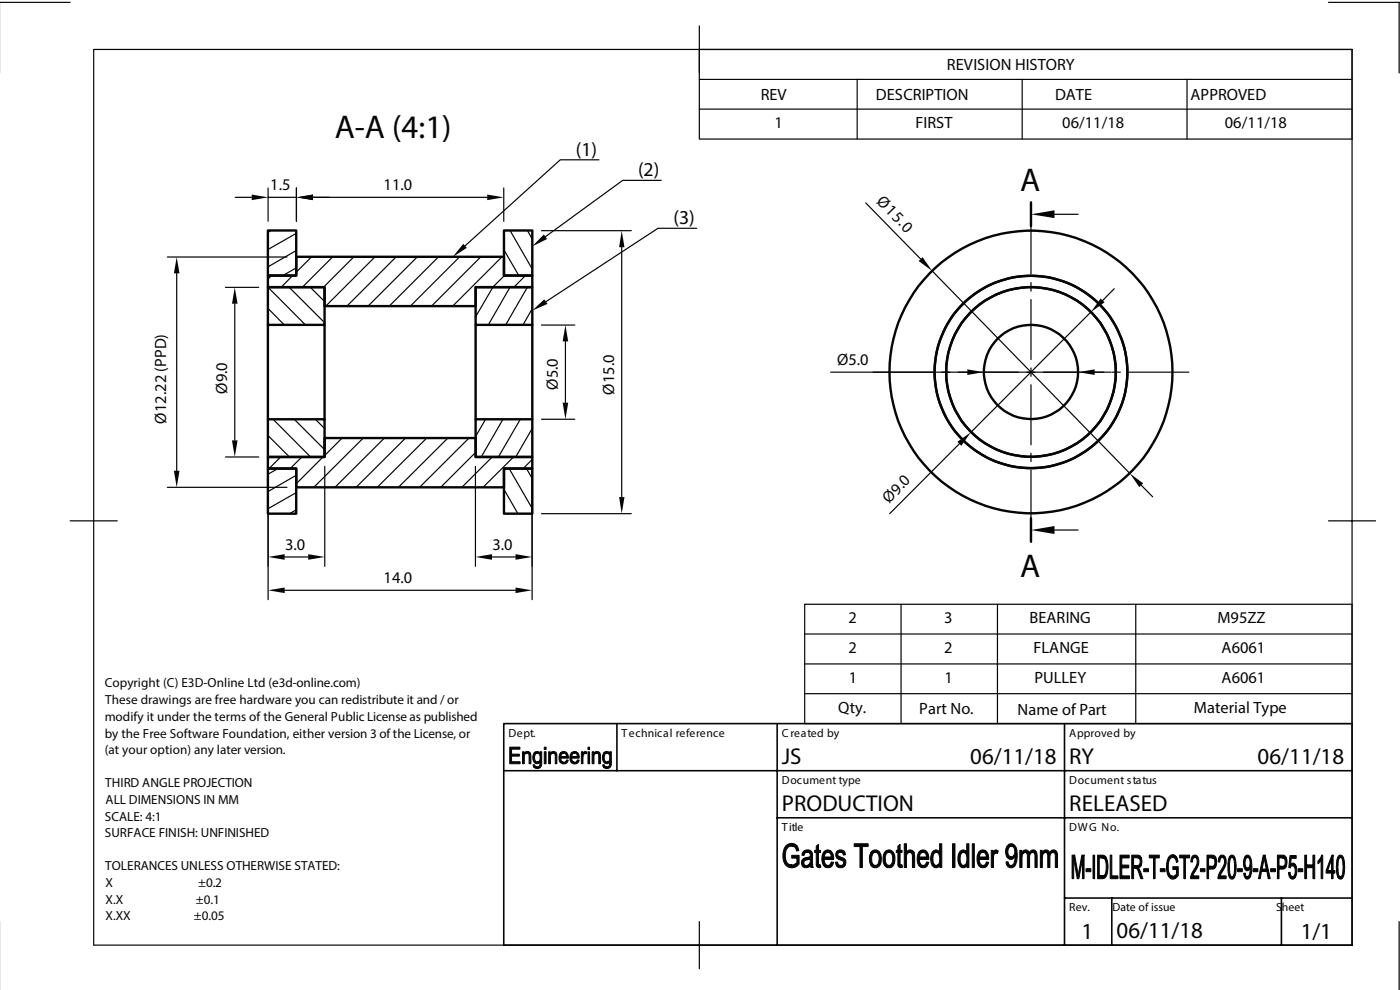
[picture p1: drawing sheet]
<svg xmlns="http://www.w3.org/2000/svg" width="297mm" height="210mm" viewBox="0 0 297 210" stroke-linecap="round" stroke-linejoin="round" font-family="sans-serif">
<!-- layer: Layer 1 -->
<g fill="none" stroke="#050504" stroke-width=".51">
<path d="M56.8 48.9h6v9.6h-6zM56.8 58.5h6v-4h44.1v4h6v2.4h-12v4h-32v-4h-12.1zM106.9 48.9h6v9.6h-6zM56.8 60.9h12.1v8h-12.1zM56.8 68.9v20M68.9 68.9v20M100.9 68.9v20M100.9 60.9h12v8h-12zM112.9 68.9v20M56.8 88.9h12.1v8h-12.1zM56.8 99.4h6v9.6h-6zM56.8 96.9h12.1v-4h32v4h12v2.5h-6v4h-44.1v-4h-6z"/>
<path d="M100.9 88.9h12v8h-12zM106.9 99.4h6v9.6h-6z"/>
<circle cx="218.7" cy="78.9" r="20.4"/>
<circle cx="218.7" cy="78.9" r="30"/>
<circle cx="218.7" cy="78.9" r="18"/>
<circle cx="218.7" cy="78.9" r="10"/>
</g>
<path d="M-.1 .5h15M19.9 10.5h266.9v190h-266.9zM148.4 5.5v10M281.8 .5h15v15M14.9 110.5h10M281.8 110.5h10M148.4 195.5v10M296.8 195.5v14.6" fill="none" stroke="#050504" stroke-width=".25"/>
<path d="M106.9 153.5h179.9v47h-179.9zM130.9 153.5v10M164.9 153.5v47M225.8 153.5v47M106.9 163.5h179.9M164.9 173.5h121.9M225.8 190.5h61M235.9 190.5v10M271.8 190.5v10" fill="none" stroke="#050504" stroke-width=".34"/>
<path d="M229.5 181.4h.5l-.4 .8-.7 4.2h-.4z" fill-rule="evenodd" fill="#050504"/>
<path d="M229.5 181.4h.5l-.4 .8-.7 4.2h-.4zM230 181.4v5h-.4v-4.2z" fill="none" stroke="#050504" stroke-width=".21"/>
<path d="M229.8 181.4v5" fill="none" stroke="#050504" stroke-width=".34"/>
<path d="M227.4 181.4h.6l-.2 .8v4.2h-.4z" fill-rule="evenodd" fill="#050504"/>
<path d="M227.4 181.4h.6l-.2 .8v4.2h-.4z" fill="none" stroke="#050504" stroke-width=".21"/>
<path d="M228 181.4l.7 4.3-.2 .7-.7-4.2z" fill-rule="evenodd" fill="#050504"/>
<path d="M228 181.4l.7 4.3-.2 .7-.7-4.2zM231.9 181.4h.3v5h-.3z" fill="none" stroke="#050504" stroke-width=".21"/>
<path d="M230.4 184.3h1v.6h-1z" fill-rule="evenodd" fill="#050504" stroke="#050504" stroke-width=".21"/>
<path d="M232.1 181.4v5" fill="none" stroke="#050504" stroke-width=".34"/>
<path d="M233.7 182l1-.1 .4 1.6-.1 1.2-.2 1-.1 .1h-1.5h.5a.94 .94 0 0 0 .9-1.2l.1-.6a1.84 1.84 0 0 0-.7-2z" fill-rule="evenodd" fill="#050504"/>
<path d="M233.7 182l1-.1 .4 1.6-.1 1.2-.2 1-.1 .1h-1.5h.5a.94 .94 0 0 0 .9-1.2l.1-.6a1.84 1.84 0 0 0-.7-2z" fill="none" stroke="#050504" stroke-width=".21"/>
<path d="M232.9 181.4h1.3l.5 .5-1.5 .1v3.8h1.5l-.2 .3-.5 .3h-1.1z" fill-rule="evenodd" fill="#050504"/>
<path d="M232.9 181.4h1.3l.5 .5-1.5 .1v3.8h1.5l-.2 .3-.5 .3h-1.1z" fill="none" stroke="#050504" stroke-width=".21"/>
<path d="M235.5 181.4h.4v4.4h1.3v.6h-1.7z" fill-rule="evenodd" fill="#050504"/>
<path d="M235.5 181.4h.4v4.4h1.3v.6h-1.7z" fill="none" stroke="#050504" stroke-width=".21"/>
<path d="M237.6 181.4h1.9v.6h-1.5v1.5h1.5v.6h-1.5v1.7h1.6v.6h-2z" fill-rule="evenodd" fill="#050504"/>
<path d="M237.6 181.4h1.9v.6h-1.5v1.5h1.5v.6h-1.5v1.7h1.6v.6h-2z" fill="none" stroke="#050504" stroke-width=".21"/>
<path d="M240.9 184.2l.6-.1 .2 .3 .8 2h-.5l-.3-1a1.2 1.2 0 0 0-.8-1.2z" fill-rule="evenodd" fill="#050504"/>
<path d="M240.9 184.2l.6-.1 .2 .3 .8 2h-.5l-.3-1a1.2 1.2 0 0 0-.8-1.2z" fill="none" stroke="#050504" stroke-width=".21"/>
<path d="M241.3 181.9h.8l.2 1-.2 .7h-1.6h.7a.87 .87 0 0 0 .7-.8 .87 .87 0 0 0-.6-.9z" fill-rule="evenodd" fill="#050504"/>
<path d="M241.3 181.9h.8l.2 1-.2 .7h-1.6h.7a.87 .87 0 0 0 .7-.8 .87 .87 0 0 0-.6-.9z" fill="none" stroke="#050504" stroke-width=".21"/>
<path d="M240.1 181.4h1.5l.5 .5h-1.6v1.7h1.6l-.6 .5-1 .1v2.2h-.4z" fill-rule="evenodd" fill="#050504"/>
<path d="M240.1 181.4h1.5l.5 .5h-1.6v1.7h1.6l-.6 .5-1 .1v2.2h-.4z" fill="none" stroke="#050504" stroke-width=".21"/>
<path d="M242.6 184.3h1v.6h-1z" fill-rule="evenodd" fill="#050504" stroke="#050504" stroke-width=".21"/>
<path d="M243.8 181.4h2.1v.6h-.9v4.4h-.3v-4.4h-.9z" fill-rule="evenodd" fill="#050504"/>
<path d="M243.8 181.4h2.1v.6h-.9v4.4h-.3v-4.4h-.9z" fill="none" stroke="#050504" stroke-width=".21"/>
<path d="M246.1 184.3h1.1v.6h-1.1z" fill-rule="evenodd" fill="#050504" stroke="#050504" stroke-width=".21"/>
<path d="M248.8 183.8h1.2l-.1 2a1.08 1.08 0 0 1-1 .7 1.08 1.08 0 0 1-1-.6l1.2-.1 .5-.4v-1h-.8z" fill-rule="evenodd" fill="#050504"/>
<path d="M248.8 183.8h1.2l-.1 2a1.08 1.08 0 0 1-1 .7 1.08 1.08 0 0 1-1-.6l1.2-.1 .5-.4v-1h-.8z" fill="none" stroke="#050504" stroke-width=".21"/>
<path d="M248.8 181.9h.8l.3 .9-.3 .2-.3-.9z" fill-rule="evenodd" fill="#050504"/>
<path d="M248.8 181.9h.8l.3 .9-.3 .2-.3-.9z" fill="none" stroke="#050504" stroke-width=".21"/>
<path d="M248.1 181.6a.93 .93 0 0 1 1.5 .3h-.8a1.7 1.7 0 0 0-1 2 1.68 1.68 0 0 0 1 2h-.9l-.4-1v-1.8z" fill-rule="evenodd" fill="#050504"/>
<path d="M248.1 181.6a.93 .93 0 0 1 1.5 .3h-.8a1.7 1.7 0 0 0-1 2 1.68 1.68 0 0 0 1 2h-.9l-.4-1v-1.8z" fill="none" stroke="#050504" stroke-width=".21"/>
<path d="M250.3 181.4h2.1v.6h-.9v4.4h-.4v-4.4h-.8z" fill-rule="evenodd" fill="#050504"/>
<path d="M250.3 181.4h2.1v.6h-.9v4.4h-.4v-4.4h-.8z" fill="none" stroke="#050504" stroke-width=".21"/>
<path d="M253.5 181.9h.6a4 4 0 0 1-.9 3.6l-.2 .3h1.3v.6h-1.7l.2-1.2 .8-1.3a1.55 1.55 0 0 0 0-2z" fill-rule="evenodd" fill="#050504"/>
<path d="M253.5 181.9h.6a4 4 0 0 1-.9 3.6l-.2 .3h1.3v.6h-1.7l.2-1.2 .8-1.3a1.55 1.55 0 0 0 0-2z" fill="none" stroke="#050504" stroke-width=".21"/>
<path d="M253 181.5a.71 .71 0 0 1 1.1 .4h-.8l-.3 .5v.5l-.4-.1 .1-.6z" fill-rule="evenodd" fill="#050504"/>
<path d="M253 181.5a.71 .71 0 0 1 1.1 .4h-.8l-.3 .5v.5l-.4-.1 .1-.6z" fill="none" stroke="#050504" stroke-width=".21"/>
<path d="M254.7 184.3h.9v.6h-.9z" fill-rule="evenodd" fill="#050504" stroke="#050504" stroke-width=".21"/>
<path d="M257.1 182l.9-.1 .1 .5-.2 1.4h-1.5h.7a.95 .95 0 0 0 .7-.9 .95 .95 0 0 0-.6-.9z" fill-rule="evenodd" fill="#050504"/>
<path d="M257.1 182l.9-.1 .1 .5-.2 1.4h-1.5h.7a.95 .95 0 0 0 .7-.9 .95 .95 0 0 0-.6-.9z" fill="none" stroke="#050504" stroke-width=".21"/>
<path d="M256.1 181.4h1.2l.4 .2 .3 .3-1.6 .1v1.8h1.5l-.4 .5-1.1 .1v2h-.3z" fill-rule="evenodd" fill="#050504"/>
<path d="M256.1 181.4h1.2l.4 .2 .3 .3-1.6 .1v1.8h1.5l-.4 .5-1.1 .1v2h-.3z" fill="none" stroke="#050504" stroke-width=".21"/>
<path d="M259.3 181.9h.6a4 4 0 0 1-.9 3.6l-.2 .3h1.3v.6h-1.7l.2-1 .8-1.5a1.55 1.55 0 0 0 0-2z" fill-rule="evenodd" fill="#050504"/>
<path d="M259.3 181.9h.6a4 4 0 0 1-.9 3.6l-.2 .3h1.3v.6h-1.7l.2-1 .8-1.5a1.55 1.55 0 0 0 0-2z" fill="none" stroke="#050504" stroke-width=".21"/>
<path d="M258.8 181.5a.71 .71 0 0 1 1.1 .4h-.8l-.3 1-.4-.1 .1-.6z" fill-rule="evenodd" fill="#050504"/>
<path d="M258.8 181.5a.71 .71 0 0 1 1.1 .4h-.8l-.3 1-.4-.1 .1-.6z" fill="none" stroke="#050504" stroke-width=".21"/>
<path d="M261.3 181.9l.7 .1 .2 1.3v1.5a1.66 1.66 0 0 1-.8 1.7l-.5-.2-.1-.3h.5a1.77 1.77 0 0 0 .6-1.8v-.5a2.46 2.46 0 0 0-.4-1.8z" fill-rule="evenodd" fill="#050504"/>
<path d="M261.3 181.9l.7 .1 .2 1.3v1.5a1.66 1.66 0 0 1-.8 1.7l-.5-.2-.1-.3h.5a1.77 1.77 0 0 0 .6-1.8v-.5a2.46 2.46 0 0 0-.4-1.8z" fill="none" stroke="#050504" stroke-width=".21"/>
<path d="M261 181.5l.5-.1 .4 .5h-.6a1.97 1.97 0 0 0-.5 2 2.66 2.66 0 0 0 .5 2.1h-.5l-.3-1.3v-2l.3-.9z" fill-rule="evenodd" fill="#050504"/>
<path d="M261 181.5l.5-.1 .4 .5h-.6a1.97 1.97 0 0 0-.5 2 2.66 2.66 0 0 0 .5 2.1h-.5l-.3-1.3v-2l.3-.9z" fill="none" stroke="#050504" stroke-width=".21"/>
<path d="M262.5 184.3h1v.6h-1z" fill-rule="evenodd" fill="#050504" stroke="#050504" stroke-width=".21"/>
<path d="M263.8 185.2h.4l.2 .7 .8 .1a.67 .67 0 0 1-.7 .5 .67 .67 0 0 1-.6-.7z" fill-rule="evenodd" fill="#050504"/>
<path d="M263.8 185.2h.4l.2 .7 .8 .1a.67 .67 0 0 1-.7 .5 .67 .67 0 0 1-.6-.7z" fill="none" stroke="#050504" stroke-width=".21"/>
<path d="M264.1 184.3l1.1-.2a.61 .61 0 0 1-.5 .6 .61 .61 0 0 1-.6-.4z" fill-rule="evenodd" fill="#050504"/>
<path d="M264.1 184.3l1.1-.2a.61 .61 0 0 1-.5 .6 .61 .61 0 0 1-.6-.4z" fill="none" stroke="#050504" stroke-width=".21"/>
<path d="M264.1 181.9h.6a1.49 1.49 0 0 0-.1 2.2l-.5 .2a2.99 2.99 0 0 1 0-2.4z" fill-rule="evenodd" fill="#050504"/>
<path d="M264.1 181.9h.6a1.49 1.49 0 0 0-.1 2.2l-.5 .2a2.99 2.99 0 0 1 0-2.4z" fill="none" stroke="#050504" stroke-width=".21"/>
<path d="M264.3 181.5a.81 .81 0 0 1 .8 .1 .81 .81 0 0 1 .4 .8l.1 1.2-.1 1.6-.3 .8h-.6a1.95 1.95 0 0 0 .6-1.9l-.3-.1a1.58 1.58 0 0 0-.2-2.1h-.6z" fill-rule="evenodd" fill="#050504"/>
<path d="M264.3 181.5a.81 .81 0 0 1 .8 .1 .81 .81 0 0 1 .4 .8l.1 1.2-.1 1.6-.3 .8h-.6a1.95 1.95 0 0 0 .6-1.9l-.3-.1a1.58 1.58 0 0 0-.2-2.1h-.6z" fill="none" stroke="#050504" stroke-width=".21"/>
<path d="M265.8 184.3h1v.6h-1z" fill-rule="evenodd" fill="#050504" stroke="#050504" stroke-width=".21"/>
<path d="M268 181.4h.4l-.7 3 1.1 .5h-1.2l-.2 1.5h-.4z" fill-rule="evenodd" fill="#050504"/>
<path d="M268 181.4h.4l-.7 3 1.1 .5h-1.2l-.2 1.5h-.4z" fill="none" stroke="#050504" stroke-width=".21"/>
<path d="M268.4 181.4l1.1 5h-.5l-.2-1.5-1.1-.5h.9l-.4-2.5z" fill-rule="evenodd" fill="#050504"/>
<path d="M268.4 181.4l1.1 5h-.5l-.2-1.5-1.1-.5h.9l-.4-2.5z" fill="none" stroke="#050504" stroke-width=".21"/>
<path d="M269.6 184.3h1v.6h-1z" fill-rule="evenodd" fill="#050504" stroke="#050504" stroke-width=".21"/>
<path d="M272 182l.9-.1 .1 .6-.1 1.3h-1.6h.7a.99 .99 0 0 0 .7-.8 .99 .99 0 0 0-.3-1z" fill-rule="evenodd" fill="#050504"/>
<path d="M272 182l.9-.1 .1 .6-.1 1.3h-1.6h.7a.99 .99 0 0 0 .7-.8 .99 .99 0 0 0-.3-1z" fill="none" stroke="#050504" stroke-width=".21"/>
<path d="M271 181.4h1.3l.4 .2 .2 .3-1.6 .1v1.8h1.6l-.5 .5-1.1 .1v2h-.3z" fill-rule="evenodd" fill="#050504"/>
<path d="M271 181.4h1.3l.4 .2 .2 .3-1.6 .1v1.8h1.6l-.5 .5-1.1 .1v2h-.3z" fill="none" stroke="#050504" stroke-width=".21"/>
<path d="M273.3 185.1l.4-.1 .1 .6 .2 .3 .8 .1a.72 .72 0 0 1-.8 .5 .72 .72 0 0 1-.5-.8z" fill-rule="evenodd" fill="#050504"/>
<path d="M273.3 185.1l.4-.1 .1 .6 .2 .3 .8 .1a.72 .72 0 0 1-.8 .5 .72 .72 0 0 1-.5-.8z" fill="none" stroke="#050504" stroke-width=".21"/>
<path d="M274.2 183.6h.7l.2 .8-.2 1.4-.1 .2h-.6a1.51 1.51 0 0 0 .4-2z" fill-rule="evenodd" fill="#050504"/>
<path d="M274.2 183.6h.7l.2 .8-.2 1.4-.1 .2h-.6a1.51 1.51 0 0 0 .4-2z" fill="none" stroke="#050504" stroke-width=".21"/>
<path d="M273.8 183.3l.6-.2 .4 .3z" fill="#050504"/>
<path d="M273.8 183.3l.6-.2 .4 .3z" fill="none" stroke="#050504" stroke-width=".21"/>
<path d="M273.7 181.5h1.3v.6h-1.1l-.1 1.3h1l.1 .2h-.9l-.3 .5-.3-.1z" fill-rule="evenodd" fill="#050504"/>
<path d="M273.7 181.5h1.3v.6h-1.1l-.1 1.3h1l.1 .2h-.9l-.3 .5-.3-.1z" fill="none" stroke="#050504" stroke-width=".21"/>
<path d="M275.4 184.3h1v.6h-1z" fill-rule="evenodd" fill="#050504" stroke="#050504" stroke-width=".21"/>
<path d="M278.5 181.4h.4v5h-.4v-2.3l-1.3-.6h1.3z" fill-rule="evenodd" fill="#050504"/>
<path d="M278.5 181.4h.4v5h-.4v-2.3l-1.3-.6h1.3z" fill="none" stroke="#050504" stroke-width=".21"/>
<path d="M276.8 181.4h.4v2.1l1.3 .6h-1.3v2.3h-.4z" fill-rule="evenodd" fill="#050504"/>
<path d="M276.8 181.4h.4v2.1l1.3 .6h-1.3v2.3h-.4z" fill="none" stroke="#050504" stroke-width=".21"/>
<path d="M279.6 182.6l.2-.2 .5 .1-.7 .7z" fill-rule="evenodd" fill="#050504"/>
<path d="M279.6 182.6l.2-.2 .5 .1-.7 .7z" fill="none" stroke="#050504" stroke-width=".21"/>
<path d="M280.4 181.4h.2v5h-.3v-3.9l-.5-.1z" fill-rule="evenodd" fill="#050504"/>
<path d="M280.4 181.4h.2v5h-.3v-3.9l-.5-.1z" fill="none" stroke="#050504" stroke-width=".21"/>
<path d="M282.6 181.4h.2l-1.1 3.3h1.5v.5h-.4v1.2h-.3v-1.2h-1.2v-.5z" fill-rule="evenodd" fill="#050504"/>
<path d="M282.6 181.4h.2l-1.1 3.3h1.5v.5h-.4v1.2h-.3v-1.2h-1.2v-.5z" fill="none" stroke="#050504" stroke-width=".21"/>
<path d="M282.8 181.4v3.3h-1.1h.8v-2.3z" fill-rule="evenodd" fill="#050504"/>
<path d="M282.8 181.4v3.3h-1.1h.8v-2.3z" fill="none" stroke="#050504" stroke-width=".21"/>
<path d="M284.4 181.9h.6l.1 .5 .1 2.3a1.91 1.91 0 0 1-.7 1.8h-.3l-.4-.5h.6a1.77 1.77 0 0 0 .5-1.8v-.5a2.09 2.09 0 0 0-.5-1.8z" fill-rule="evenodd" fill="#050504"/>
<path d="M284.4 181.9h.6l.1 .5 .1 2.3a1.91 1.91 0 0 1-.7 1.8h-.3l-.4-.5h.6a1.77 1.77 0 0 0 .5-1.8v-.5a2.09 2.09 0 0 0-.5-1.8z" fill="none" stroke="#050504" stroke-width=".21"/>
<path d="M284 181.5l.5-.1 .5 .5h-.6a1.98 1.98 0 0 0-.6 1.9v.3a1.92 1.92 0 0 0 .6 1.9h-.6l-.3-1.1 .1-2.2z" fill-rule="evenodd" fill="#050504"/>
<path d="M284 181.5l.5-.1 .5 .5h-.6a1.98 1.98 0 0 0-.6 1.9v.3a1.92 1.92 0 0 0 .6 1.9h-.6l-.3-1.1 .1-2.2z" fill="none" stroke="#050504" stroke-width=".21"/>
<path d="M168 181.4h1.5v1.9l-.1 .2a1.84 1.84 0 0 1-2.7 .1l1.6-.1 .8-.5v-1h-1.1z" fill-rule="evenodd" fill="#050504"/>
<path d="M168 181.4h1.5v1.9l-.1 .2a1.84 1.84 0 0 1-2.7 .1l1.6-.1 .8-.5v-1h-1.1z" fill="none" stroke="#050504" stroke-width=".21"/>
<path d="M168 179.5l1.1-.1 .4 1-.5 .1-.5-.9z" fill-rule="evenodd" fill="#050504"/>
<path d="M168 179.5l1.1-.1 .4 1-.5 .1-.5-.9z" fill="none" stroke="#050504" stroke-width=".21"/>
<path d="M166.7 179.4a1.59 1.59 0 0 1 2.4 0l-1.1 .1a1.6 1.6 0 0 0-1.4 2 1.56 1.56 0 0 0 1.4 2l-1.3 .1a3.7 3.7 0 0 1 0-4.2z" fill-rule="evenodd" fill="#050504"/>
<path d="M166.7 179.4a1.59 1.59 0 0 1 2.4 0l-1.1 .1a1.6 1.6 0 0 0-1.4 2 1.56 1.56 0 0 0 1.4 2l-1.3 .1a3.7 3.7 0 0 1 0-4.2z" fill="none" stroke="#050504" stroke-width=".21"/>
<path d="M171 183.6h.9z" fill="#050504"/>
<path d="M171 183.6h.9z" fill="none" stroke="#050504" stroke-width=".21"/>
<path d="M170.5 182.1l1.4 .1-.6 .2a.63 .63 0 0 0-.8 .4 .63 .63 0 0 0 .5 .8h.9a1.06 1.06 0 0 1-1.7 .1 1.06 1.06 0 0 1 .3-1.6z" fill-rule="evenodd" fill="#050504"/>
<path d="M170.5 182.1l1.4 .1-.6 .2a.63 .63 0 0 0-.8 .4 .63 .63 0 0 0 .5 .8h.9a1.06 1.06 0 0 1-1.7 .1 1.06 1.06 0 0 1 .3-1.6z" fill="none" stroke="#050504" stroke-width=".21"/>
<path d="M170.2 180.9l1.1-.1a.72 .72 0 0 0-.8 .7l-.4-.1z" fill-rule="evenodd" fill="#050504"/>
<path d="M170.2 180.9l1.1-.1a.72 .72 0 0 0-.8 .7l-.4-.1z" fill="none" stroke="#050504" stroke-width=".21"/>
<path d="M170.4 180.7a1.14 1.14 0 0 1 1.3-.3 1.14 1.14 0 0 1 .7 1.2v1.7l.1 .7h-.5l-.1-.4h-.5l.5-.6v-.8l-1.4-.1 .7-.2a.56 .56 0 0 0 .7-.5 .56 .56 0 0 0-.6-.6h-1z" fill-rule="evenodd" fill="#050504"/>
<path d="M170.4 180.7a1.14 1.14 0 0 1 1.3-.3 1.14 1.14 0 0 1 .7 1.2v1.7l.1 .7h-.5l-.1-.4h-.5l.5-.6v-.8l-1.4-.1 .7-.2a.56 .56 0 0 0 .7-.5 .56 .56 0 0 0-.6-.6h-1z" fill="none" stroke="#050504" stroke-width=".21"/>
<path d="M173.2 183.5h.9v.5h-.6z" fill-rule="evenodd" fill="#050504"/>
<path d="M173.2 183.5h.9v.5h-.6z" fill="none" stroke="#050504" stroke-width=".21"/>
<path d="M173.2 179.5l.4-.4v1.3h.5v.4h-.5v2.5l.3 .2h-.7v-2.7h-.4v-.4h.4z" fill-rule="evenodd" fill="#050504"/>
<path d="M173.2 179.5l.4-.4v1.3h.5v.4h-.5v2.5l.3 .2h-.7v-2.7h-.4v-.4h.4z" fill="none" stroke="#050504" stroke-width=".21"/>
<path d="M174.7 183.6h1.2l.4-.8 .5 .1a1.18 1.18 0 0 1-.8 1.1 1.18 1.18 0 0 1-1.3-.4z" fill-rule="evenodd" fill="#050504"/>
<path d="M174.7 183.6h1.2l.4-.8 .5 .1a1.18 1.18 0 0 1-.8 1.1 1.18 1.18 0 0 1-1.3-.4z" fill="none" stroke="#050504" stroke-width=".21"/>
<path d="M174.7 180.8h.9l-.6 .4-.1 .7h1.9v.4h-2l.3 1 .6 .3h-1a2.81 2.81 0 0 1 0-2.8z" fill-rule="evenodd" fill="#050504"/>
<path d="M174.7 180.8h.9l-.6 .4-.1 .7h1.9v.4h-2l.3 1 .6 .3h-1a2.81 2.81 0 0 1 0-2.8z" fill="none" stroke="#050504" stroke-width=".21"/>
<path d="M175 180.5a1.2 1.2 0 0 1 1.3 0 1.2 1.2 0 0 1 .5 1.2v.2h-1.9h1.5l-.2-.8-.2-.2-1.3-.1z" fill-rule="evenodd" fill="#050504"/>
<path d="M175 180.5a1.2 1.2 0 0 1 1.3 0 1.2 1.2 0 0 1 .5 1.2v.2h-1.9h1.5l-.2-.8-.2-.2-1.3-.1z" fill="none" stroke="#050504" stroke-width=".21"/>
<path d="M177.2 182.9l.5-.1v.3a.58 .58 0 0 0 .7 .5h-1z" fill-rule="evenodd" fill="#050504"/>
<path d="M177.2 182.9l.5-.1v.3a.58 .58 0 0 0 .7 .5h-1z" fill="none" stroke="#050504" stroke-width=".21"/>
<path d="M177.4 180.8h.9a.48 .48 0 0 0-.6 .4 .48 .48 0 0 0 .5 .5 1.2 1.2 0 0 1 1.2 .9 1.2 1.2 0 0 1-.5 1.3 1.1 1.1 0 0 1-1.5-.3h1a.6 .6 0 0 0 .6-.7 .6 .6 0 0 0-.8-.5 1.09 1.09 0 0 1-.8-1.6z" fill-rule="evenodd" fill="#050504"/>
<path d="M177.4 180.8h.9a.48 .48 0 0 0-.6 .4 .48 .48 0 0 0 .5 .5 1.2 1.2 0 0 1 1.2 .9 1.2 1.2 0 0 1-.5 1.3 1.1 1.1 0 0 1-1.5-.3h1a.6 .6 0 0 0 .6-.7 .6 .6 0 0 0-.8-.5 1.09 1.09 0 0 1-.8-1.6z" fill="none" stroke="#050504" stroke-width=".21"/>
<path d="M177.7 180.5a1.07 1.07 0 0 1 1.6 .8l-.4 .1a.58 .58 0 0 0-.6-.6h-.9z" fill-rule="evenodd" fill="#050504"/>
<path d="M177.7 180.5a1.07 1.07 0 0 1 1.6 .8l-.4 .1a.58 .58 0 0 0-.6-.6h-.9z" fill="none" stroke="#050504" stroke-width=".21"/>
<path d="M181.2 179h3v.6h-1.3v4.4h-.5v-4.4h-1.2z" fill-rule="evenodd" fill="#050504"/>
<path d="M181.2 179h3v.6h-1.3v4.4h-.5v-4.4h-1.2z" fill="none" stroke="#050504" stroke-width=".21"/>
<path d="M184.8 180.8h.9a1.49 1.49 0 0 0-.7 2l.3 .6 .4 .2h-.9a2.89 2.89 0 0 1 0-2.8z" fill-rule="evenodd" fill="#050504"/>
<path d="M184.8 180.8h.9a1.49 1.49 0 0 0-.7 2l.3 .6 .4 .2h-.9a2.89 2.89 0 0 1 0-2.8z" fill="none" stroke="#050504" stroke-width=".21"/>
<path d="M184.8 180.8a1.25 1.25 0 0 1 1.5-.3 1.25 1.25 0 0 1 .7 1.4 1.72 1.72 0 0 1-1.3 2.2l-.5-.1-.4-.4h.9a1.56 1.56 0 0 0 .7-2.2l-.5-.6z" fill-rule="evenodd" fill="#050504"/>
<path d="M184.8 180.8a1.25 1.25 0 0 1 1.5-.3 1.25 1.25 0 0 1 .7 1.4 1.72 1.72 0 0 1-1.3 2.2l-.5-.1-.4-.4h.9a1.56 1.56 0 0 0 .7-2.2l-.5-.6z" fill="none" stroke="#050504" stroke-width=".21"/>
<path d="M187.7 180.8h.9a1.5 1.5 0 0 0-.7 2l.2 .5 .5 .3h-.9a3 3 0 0 1 0-2.8z" fill-rule="evenodd" fill="#050504"/>
<path d="M187.7 180.8h.9a1.5 1.5 0 0 0-.7 2l.2 .5 .5 .3h-.9a3 3 0 0 1 0-2.8z" fill="none" stroke="#050504" stroke-width=".21"/>
<path d="M187.7 180.7a1.27 1.27 0 0 1 1.6-.2 1.27 1.27 0 0 1 .5 1.5 1.58 1.58 0 0 1-1.4 2.1l-.7-.5h.9a1.65 1.65 0 0 0 .6-2.4l-.5-.4z" fill-rule="evenodd" fill="#050504"/>
<path d="M187.7 180.7a1.27 1.27 0 0 1 1.6-.2 1.27 1.27 0 0 1 .5 1.5 1.58 1.58 0 0 1-1.4 2.1l-.7-.5h.9a1.65 1.65 0 0 0 .6-2.4l-.5-.4z" fill="none" stroke="#050504" stroke-width=".21"/>
<path d="M190.5 183.5h.9l.1 .5h-.7z" fill-rule="evenodd" fill="#050504"/>
<path d="M190.5 183.5h.9l.1 .5h-.7z" fill="none" stroke="#050504" stroke-width=".21"/>
<path d="M190.5 179.5l.4-.4v1.3h.5v.4h-.5v2.5l.3 .2h-.7v-2.7h-.4v-.4h.4z" fill-rule="evenodd" fill="#050504"/>
<path d="M190.5 179.5l.4-.4v1.3h.5v.4h-.5v2.5l.3 .2h-.7v-2.7h-.4v-.4h.4z" fill="none" stroke="#050504" stroke-width=".21"/>
<path d="M193 180.8h.9l.1 3.2h-.4l-.1-2.7-.2-.4z" fill-rule="evenodd" fill="#050504"/>
<path d="M193 180.8h.9l.1 3.2h-.4l-.1-2.7-.2-.4z" fill="none" stroke="#050504" stroke-width=".21"/>
<path d="M192.3 180.7a.92 .92 0 0 1 1.6 .1h-1.6z" fill-rule="evenodd" fill="#050504"/>
<path d="M192.3 180.7a.92 .92 0 0 1 1.6 .1h-1.6z" fill="none" stroke="#050504" stroke-width=".21"/>
<path d="M191.8 179h.5v1.8h1.6h-1.1l-.4 .4-.1 2.8h-.5z" fill-rule="evenodd" fill="#050504"/>
<path d="M191.8 179h.5v1.8h1.6h-1.1l-.4 .4-.1 2.8h-.5z" fill="none" stroke="#050504" stroke-width=".21"/>
<path d="M194.9 183.6h1.2l.5-.8 .4 .1a1.18 1.18 0 0 1-.8 1.1 1.18 1.18 0 0 1-1.3-.4z" fill-rule="evenodd" fill="#050504"/>
<path d="M194.9 183.6h1.2l.5-.8 .4 .1a1.18 1.18 0 0 1-.8 1.1 1.18 1.18 0 0 1-1.3-.4z" fill="none" stroke="#050504" stroke-width=".21"/>
<path d="M194.9 180.8h.9l-.6 .4-.1 .7h1.9v.4h-1.9l.2 .9 .6 .4h-1a2.81 2.81 0 0 1 0-2.8z" fill-rule="evenodd" fill="#050504"/>
<path d="M194.9 180.8h.9l-.6 .4-.1 .7h1.9v.4h-1.9l.2 .9 .6 .4h-1a2.81 2.81 0 0 1 0-2.8z" fill="none" stroke="#050504" stroke-width=".21"/>
<path d="M195.2 180.5a1.2 1.2 0 0 1 1.3 0 1.2 1.2 0 0 1 .5 1.2v.2h-1.9h1.5l-.2-.8-.2-.2-1.3-.1z" fill-rule="evenodd" fill="#050504"/>
<path d="M195.2 180.5a1.2 1.2 0 0 1 1.3 0 1.2 1.2 0 0 1 .5 1.2v.2h-1.9h1.5l-.2-.8-.2-.2-1.3-.1z" fill="none" stroke="#050504" stroke-width=".21"/>
<path d="M197.8 183.6h1.6a.91 .91 0 0 1-1.6 0z" fill-rule="evenodd" fill="#050504"/>
<path d="M197.8 183.6h1.6a.91 .91 0 0 1-1.6 0z" fill="none" stroke="#050504" stroke-width=".21"/>
<path d="M197.9 180.5a.85 .85 0 0 1 1.4 .3h-.7a1.75 1.75 0 0 0-.6 2.2l.4 .5 .2 .1h-.8l-.2-.4a3 3 0 0 1 .3-2.7z" fill-rule="evenodd" fill="#050504"/>
<path d="M197.9 180.5a.85 .85 0 0 1 1.4 .3h-.7a1.75 1.75 0 0 0-.6 2.2l.4 .5 .2 .1h-.8l-.2-.4a3 3 0 0 1 .3-2.7z" fill="none" stroke="#050504" stroke-width=".21"/>
<path d="M199.3 179h.5v5h-.4v-.4h-.6a1.88 1.88 0 0 0-.1-2.8h-.1h.7z" fill-rule="evenodd" fill="#050504"/>
<path d="M199.3 179h.5v5h-.4v-.4h-.6a1.88 1.88 0 0 0-.1-2.8h-.1h.7z" fill="none" stroke="#050504" stroke-width=".21"/>
<path d="M202.1 179h.5v5h-.5z" fill-rule="evenodd" fill="#050504" stroke="#050504" stroke-width=".21"/>
<path d="M203.6 183.6h1.5a.87 .87 0 0 1-.7 .5 .87 .87 0 0 1-.8-.5z" fill-rule="evenodd" fill="#050504"/>
<path d="M203.6 183.6h1.5a.87 .87 0 0 1-.7 .5 .87 .87 0 0 1-.8-.5z" fill="none" stroke="#050504" stroke-width=".21"/>
<path d="M203.8 180.5l.6-.2 .4 .1 .3 .4h-.7a1.64 1.64 0 0 0-.6 2.2l.4 .5 .2 .1h-.8a2.89 2.89 0 0 1 .2-3.1z" fill-rule="evenodd" fill="#050504"/>
<path d="M203.8 180.5l.6-.2 .4 .1 .3 .4h-.7a1.64 1.64 0 0 0-.6 2.2l.4 .5 .2 .1h-.8a2.89 2.89 0 0 1 .2-3.1z" fill="none" stroke="#050504" stroke-width=".21"/>
<path d="M205.1 179h.4v5h-.4v-.4h-.5a2 2 0 0 0 0-2.8h-.2h.7z" fill-rule="evenodd" fill="#050504"/>
<path d="M205.1 179h.4v5h-.4v-.4h-.5a2 2 0 0 0 0-2.8h-.2h.7z" fill="none" stroke="#050504" stroke-width=".21"/>
<path d="M206.3 179h.4v5h-.4z" fill-rule="evenodd" fill="#050504" stroke="#050504" stroke-width=".21"/>
<path d="M207.6 183.6h1.2l.5-.8 .4 .1a1.18 1.18 0 0 1-.8 1.1 1.18 1.18 0 0 1-1.3-.4z" fill-rule="evenodd" fill="#050504"/>
<path d="M207.6 183.6h1.2l.5-.8 .4 .1a1.18 1.18 0 0 1-.8 1.1 1.18 1.18 0 0 1-1.3-.4z" fill="none" stroke="#050504" stroke-width=".21"/>
<path d="M207.6 180.8h.9l-.6 .4-.1 .7h1.9v.4h-1.9l.2 .9 .6 .4h-1a2.81 2.81 0 0 1 0-2.8z" fill-rule="evenodd" fill="#050504"/>
<path d="M207.6 180.8h.9l-.6 .4-.1 .7h1.9v.4h-1.9l.2 .9 .6 .4h-1a2.81 2.81 0 0 1 0-2.8z" fill="none" stroke="#050504" stroke-width=".21"/>
<path d="M207.9 180.5a1.2 1.2 0 0 1 1.3 0 1.2 1.2 0 0 1 .5 1.2v.2h-1.9h1.5l-.2-.8-.2-.2-1.3-.1z" fill-rule="evenodd" fill="#050504"/>
<path d="M207.9 180.5a1.2 1.2 0 0 1 1.3 0 1.2 1.2 0 0 1 .5 1.2v.2h-1.9h1.5l-.2-.8-.2-.2-1.3-.1z" fill="none" stroke="#050504" stroke-width=".21"/>
<path d="M210.3 180.4h.4v.5h.6a1.11 1.11 0 0 0-.5 1.2v1.9h-.5z" fill-rule="evenodd" fill="#050504"/>
<path d="M210.3 180.4h.4v.5h.6a1.11 1.11 0 0 0-.5 1.2v1.9h-.5z" fill="none" stroke="#050504" stroke-width=".21"/>
<path d="M211.1 180.3h.3l.4 .2-.2 .6-.9-.2z" fill-rule="evenodd" fill="#050504"/>
<path d="M211.1 180.3h.3l.4 .2-.2 .6-.9-.2z" fill="none" stroke="#050504" stroke-width=".21"/>
<path d="M213.4 182.8h.4l.3 .6 .2 .2h1a1.06 1.06 0 0 1-1.2 .4 1.06 1.06 0 0 1-.7-1.2z" fill-rule="evenodd" fill="#050504"/>
<path d="M213.4 182.8h.4l.3 .6 .2 .2h1a1.06 1.06 0 0 1-1.2 .4 1.06 1.06 0 0 1-.7-1.2z" fill="none" stroke="#050504" stroke-width=".21"/>
<path d="M213.7 181.9l1.6-.3a.92 .92 0 0 1-.7 .7 .92 .92 0 0 1-.9-.4z" fill-rule="evenodd" fill="#050504"/>
<path d="M213.7 181.9l1.6-.3a.92 .92 0 0 1-.7 .7 .92 .92 0 0 1-.9-.4z" fill="none" stroke="#050504" stroke-width=".21"/>
<path d="M213.7 179.4l.9 .1a1.24 1.24 0 0 0-.8 1.1 1.24 1.24 0 0 0 .8 1.2l-.9 .1a2.32 2.32 0 0 1 0-2.5z" fill-rule="evenodd" fill="#050504"/>
<path d="M213.7 179.4l.9 .1a1.24 1.24 0 0 0-.8 1.1 1.24 1.24 0 0 0 .8 1.2l-.9 .1a2.32 2.32 0 0 1 0-2.5z" fill="none" stroke="#050504" stroke-width=".21"/>
<path d="M213.8 179.3a1.15 1.15 0 0 1 1.3-.1 1.15 1.15 0 0 1 .6 1.1l.1 1.6-.3 1.5-.2 .2h-.8a1.83 1.83 0 0 0 .8-2h-.4a1.37 1.37 0 0 0-.3-2.1l-.9-.1z" fill-rule="evenodd" fill="#050504"/>
<path d="M213.8 179.3a1.15 1.15 0 0 1 1.3-.1 1.15 1.15 0 0 1 .6 1.1l.1 1.6-.3 1.5-.2 .2h-.8a1.83 1.83 0 0 0 .8-2h-.4a1.37 1.37 0 0 0-.3-2.1l-.9-.1z" fill="none" stroke="#050504" stroke-width=".21"/>
<path d="M217.8 180.9l1.3-.1-.4 .2-.2 .4-.1 2.6h-.4v-2.7z" fill-rule="evenodd" fill="#050504"/>
<path d="M217.8 180.9l1.3-.1-.4 .2-.2 .4-.1 2.6h-.4v-2.7z" fill="none" stroke="#050504" stroke-width=".21"/>
<path d="M216.8 180.8h.7l-.7 .1z" fill="#050504"/>
<path d="M216.8 180.8h.7l-.7 .1z" fill="none" stroke="#050504" stroke-width=".21"/>
<path d="M216.3 180.4h.5v.5h.4l-.3 .6-.1 2.5h-.5z" fill-rule="evenodd" fill="#050504"/>
<path d="M216.3 180.4h.5v.5h.4l-.3 .6-.1 2.5h-.5z" fill="none" stroke="#050504" stroke-width=".21"/>
<path d="M217.1 180.5l.5-.2a.73 .73 0 0 1 .7 .6l-1.5-.1z" fill-rule="evenodd" fill="#050504"/>
<path d="M217.1 180.5l.5-.2a.73 .73 0 0 1 .7 .6l-1.5-.1z" fill="none" stroke="#050504" stroke-width=".21"/>
<path d="M218.5 180.6a.82 .82 0 0 1 1.1-.2 .82 .82 0 0 1 .4 .9v2.7h-.4v-2.6a.51 .51 0 0 0-.5-.6h-.7z" fill-rule="evenodd" fill="#050504"/>
<path d="M218.5 180.6a.82 .82 0 0 1 1.1-.2 .82 .82 0 0 1 .4 .9v2.7h-.4v-2.6a.51 .51 0 0 0-.5-.6h-.7z" fill="none" stroke="#050504" stroke-width=".21"/>
<path d="M222.1 180.9l1.3-.1-.4 .2-.2 .4-.1 2.6h-.4v-2.7z" fill-rule="evenodd" fill="#050504"/>
<path d="M222.1 180.9l1.3-.1-.4 .2-.2 .4-.1 2.6h-.4v-2.7z" fill="none" stroke="#050504" stroke-width=".21"/>
<path d="M221.2 180.8h.6l-.7 .1z" fill="#050504"/>
<path d="M221.2 180.8h.6l-.7 .1z" fill="none" stroke="#050504" stroke-width=".21"/>
<path d="M220.7 180.4h.4v.5h.4l-.3 .6-.1 2.5h-.4z" fill-rule="evenodd" fill="#050504"/>
<path d="M220.7 180.4h.4v.5h.4l-.3 .6-.1 2.5h-.4z" fill="none" stroke="#050504" stroke-width=".21"/>
<path d="M221.2 180.7a.78 .78 0 0 1 .8-.4 .78 .78 0 0 1 .7 .6z" fill-rule="evenodd" fill="#050504"/>
<path d="M221.2 180.7a.78 .78 0 0 1 .8-.4 .78 .78 0 0 1 .7 .6z" fill="none" stroke="#050504" stroke-width=".21"/>
<path d="M222.9 180.5a.9 .9 0 0 1 1.1 0 .9 .9 0 0 1 .3 1v2.5h-.4l-.1-2.8-.3-.4h-.8z" fill-rule="evenodd" fill="#050504"/>
<path d="M222.9 180.5a.9 .9 0 0 1 1.1 0 .9 .9 0 0 1 .3 1v2.5h-.4l-.1-2.8-.3-.4h-.8z" fill="none" stroke="#050504" stroke-width=".21"/>
<path d="M108.1 158.5h2.2v.4h-1.8v1.1h1.7v.4h-1.7v1.2h1.8v.4h-2.2z" fill-rule="evenodd" fill="#050504"/>
<path d="M108.1 158.5h2.2v.4h-1.8v1.1h1.7v.4h-1.7v1.2h1.8v.4h-2.2z" fill="none" stroke="#050504" stroke-width=".21"/>
<path d="M111.2 159.8h.6z" fill="#050504"/>
<path d="M111.2 159.8h.6z" fill="none" stroke="#050504" stroke-width=".21"/>
<path d="M110.8 159.5h.4v.3h.4l-.4 .5v1.7h-.4z" fill-rule="evenodd" fill="#050504"/>
<path d="M110.8 159.5h.4v.3h.4l-.4 .5v1.7h-.4z" fill="none" stroke="#050504" stroke-width=".21"/>
<path d="M111.4 159.6a.8 .8 0 0 1 .9-.1 .8 .8 0 0 1 .3 .9v1.6h-.4v-1.9l-.2-.3h-.8z" fill-rule="evenodd" fill="#050504"/>
<path d="M111.4 159.6a.8 .8 0 0 1 .9-.1 .8 .8 0 0 1 .3 .9v1.6h-.4v-1.9l-.2-.3h-.8z" fill="none" stroke="#050504" stroke-width=".21"/>
<path d="M113.1 162.2l.4 .1 .1 .3 .3 .1h-.7z" fill-rule="evenodd" fill="#050504"/>
<path d="M113.1 162.2l.4 .1 .1 .3 .3 .1h-.7z" fill="none" stroke="#050504" stroke-width=".21"/>
<path d="M113.2 162.7h.7a.74 .74 0 0 0 .7-1h.3a1 1 0 0 1-.4 1.2 1 1 0 0 1-1.3-.2z" fill-rule="evenodd" fill="#050504"/>
<path d="M113.2 162.7h.7a.74 .74 0 0 0 .7-1h.3a1 1 0 0 1-.4 1.2 1 1 0 0 1-1.3-.2z" fill="none" stroke="#050504" stroke-width=".21"/>
<path d="M113.3 159.7l.7 .1a1.13 1.13 0 0 0-.4 1.7l1.3 .2h-.3a.88 .88 0 0 1-1.1 .2 .88 .88 0 0 1-.4-1v-.6z" fill-rule="evenodd" fill="#050504"/>
<path d="M113.3 159.7l.7 .1a1.13 1.13 0 0 0-.4 1.7l1.3 .2h-.3a.88 .88 0 0 1-1.1 .2 .88 .88 0 0 1-.4-1v-.6z" fill="none" stroke="#050504" stroke-width=".21"/>
<path d="M114.2 159.8h.4v-.3h.3v2.2l-.9-.1a1.05 1.05 0 0 0 .4-1.7z" fill-rule="evenodd" fill="#050504"/>
<path d="M114.2 159.8h.4v-.3h.3v2.2l-.9-.1a1.05 1.05 0 0 0 .4-1.7z" fill="none" stroke="#050504" stroke-width=".21"/>
<path d="M113.5 159.5l.6-.1 .5 .4-1.3-.1z" fill-rule="evenodd" fill="#050504"/>
<path d="M113.5 159.5l.6-.1 .5 .4-1.3-.1z" fill="none" stroke="#050504" stroke-width=".21"/>
<g fill="#050504" stroke="#050504" stroke-width=".21">
<path d="M115.5 159.5h.3v2.5h-.3z" fill-rule="evenodd"/>
<path d="M115.5 158.5h.3v.5h-.3z" fill-rule="evenodd"/>
</g>
<path d="M116.7 159.8h.6z" fill="#050504"/>
<path d="M116.7 159.8h.6z" fill="none" stroke="#050504" stroke-width=".21"/>
<path d="M116.4 159.5h.3v.3h.4l-.3 .5v1.7h-.4z" fill-rule="evenodd" fill="#050504"/>
<path d="M116.4 159.5h.3v.3h.4l-.3 .5v1.7h-.4z" fill="none" stroke="#050504" stroke-width=".21"/>
<path d="M116.9 159.6a.77 .77 0 0 1 .9-.1 .77 .77 0 0 1 .3 .9v1.6h-.3v-1.9l-.3-.3h-.7z" fill-rule="evenodd" fill="#050504"/>
<path d="M116.9 159.6a.77 .77 0 0 1 .9-.1 .77 .77 0 0 1 .3 .9v1.6h-.3v-1.9l-.3-.3h-.7z" fill="none" stroke="#050504" stroke-width=".21"/>
<path d="M118.9 161.7h1l.3-.5h.3a.97 .97 0 0 1-.7 .8 .97 .97 0 0 1-.9-.3z" fill-rule="evenodd" fill="#050504"/>
<path d="M118.9 161.7h1l.3-.5h.3a.97 .97 0 0 1-.7 .8 .97 .97 0 0 1-.9-.3z" fill="none" stroke="#050504" stroke-width=".21"/>
<path d="M118.9 159.8h.7l-.5 .2-.1 .5h1.5l.1 .1v.2h-1.6l.1 .7 .5 .2h-.7a1.99 1.99 0 0 1 0-1.9z" fill-rule="evenodd" fill="#050504"/>
<path d="M118.9 159.8h.7l-.5 .2-.1 .5h1.5l.1 .1v.2h-1.6l.1 .7 .5 .2h-.7a1.99 1.99 0 0 1 0-1.9z" fill="none" stroke="#050504" stroke-width=".21"/>
<path d="M118.9 159.8a.96 .96 0 0 1 1.1-.3 .96 .96 0 0 1 .5 1h-1.5h1.2l-.1-.5-.4-.2z" fill-rule="evenodd" fill="#050504"/>
<path d="M118.9 159.8a.96 .96 0 0 1 1.1-.3 .96 .96 0 0 1 .5 1h-1.5h1.2l-.1-.5-.4-.2z" fill="none" stroke="#050504" stroke-width=".21"/>
<path d="M121.2 161.7h.8l.5-.5h.4a.97 .97 0 0 1-.7 .8 .97 .97 0 0 1-1-.3z" fill-rule="evenodd" fill="#050504"/>
<path d="M121.2 161.7h.8l.5-.5h.4a.97 .97 0 0 1-.7 .8 .97 .97 0 0 1-1-.3z" fill="none" stroke="#050504" stroke-width=".21"/>
<path d="M121.2 159.8h.7l-.4 .1-.2 .6h1.6v.3h-1.6l.2 .7 .4 .2h-.7a1.75 1.75 0 0 1 0-1.9z" fill-rule="evenodd" fill="#050504"/>
<path d="M121.2 159.8h.7l-.4 .1-.2 .6h1.6v.3h-1.6l.2 .7 .4 .2h-.7a1.75 1.75 0 0 1 0-1.9z" fill="none" stroke="#050504" stroke-width=".21"/>
<path d="M121.2 159.7a.98 .98 0 0 1 1.1-.2 .98 .98 0 0 1 .6 1h-1.6h1.2v-.1l-.3-.6z" fill-rule="evenodd" fill="#050504"/>
<path d="M121.2 159.7a.98 .98 0 0 1 1.1-.2 .98 .98 0 0 1 .6 1h-1.6h1.2v-.1l-.3-.6z" fill="none" stroke="#050504" stroke-width=".21"/>
<path d="M123.3 159.5h.3v.3h.5l-.4 .5v1.7h-.4z" fill-rule="evenodd" fill="#050504"/>
<path d="M123.3 159.5h.3v.3h.5l-.4 .5v1.7h-.4z" fill="none" stroke="#050504" stroke-width=".21"/>
<path d="M123.8 159.5h.6v.4l-.8-.1z" fill-rule="evenodd" fill="#050504"/>
<path d="M123.8 159.5h.6v.4l-.8-.1zM124.7 159.5h.4v2.5h-.4z" fill="none" stroke="#050504" stroke-width=".21"/>
<path d="M124.9 159.5v2.5" fill="none" stroke="#050504" stroke-width=".34"/>
<path d="M124.7 158.5h.4v.5h-.4z" fill="#050504"/>
<path d="M124.7 158.5h.4v.5h-.4z" fill="none" stroke="#050504" stroke-width=".21"/>
<path d="M126 159.8h.6z" fill="#050504"/>
<path d="M126 159.8h.6z" fill="none" stroke="#050504" stroke-width=".21"/>
<path d="M125.6 159.5h.4v.3h.3l-.3 .5v1.7h-.4z" fill-rule="evenodd" fill="#050504"/>
<path d="M125.6 159.5h.4v.3h.3l-.3 .5v1.7h-.4z" fill="none" stroke="#050504" stroke-width=".21"/>
<path d="M126.1 159.6a.8 .8 0 0 1 1-.1 .8 .8 0 0 1 .3 .9v1.6h-.4v-1.9l-.2-.3h-.8z" fill-rule="evenodd" fill="#050504"/>
<path d="M126.1 159.6a.8 .8 0 0 1 1-.1 .8 .8 0 0 1 .3 .9v1.6h-.4v-1.9l-.2-.3h-.8z" fill="none" stroke="#050504" stroke-width=".21"/>
<path d="M127.9 162.2l.3 .1 .2 .3 .3 .1h-.7z" fill-rule="evenodd" fill="#050504"/>
<path d="M127.9 162.2l.3 .1 .2 .3 .3 .1h-.7z" fill="none" stroke="#050504" stroke-width=".21"/>
<path d="M128 162.7h.7a.77 .77 0 0 0 .6-1h.4a1 1 0 0 1-.4 1.2 1 1 0 0 1-1.3-.2z" fill-rule="evenodd" fill="#050504"/>
<path d="M128 162.7h.7a.77 .77 0 0 0 .6-1h.4a1 1 0 0 1-.4 1.2 1 1 0 0 1-1.3-.2z" fill="none" stroke="#050504" stroke-width=".21"/>
<path d="M128.1 159.7l.7 .1a1.13 1.13 0 0 0-.4 1.7l1.3 .2h-.4a.88 .88 0 0 1-1 .2 .88 .88 0 0 1-.5-1v-.6z" fill-rule="evenodd" fill="#050504"/>
<path d="M128.1 159.7l.7 .1a1.13 1.13 0 0 0-.4 1.7l1.3 .2h-.4a.88 .88 0 0 1-1 .2 .88 .88 0 0 1-.5-1v-.6z" fill="none" stroke="#050504" stroke-width=".21"/>
<path d="M128.9 159.8h.4v-.3h.4v2.2l-.9-.1a1.05 1.05 0 0 0 .3-1.7z" fill-rule="evenodd" fill="#050504"/>
<path d="M128.9 159.8h.4v-.3h.4v2.2l-.9-.1a1.05 1.05 0 0 0 .3-1.7z" fill="none" stroke="#050504" stroke-width=".21"/>
<path d="M128.3 159.5l.6-.1 .4 .4-1.2-.1z" fill-rule="evenodd" fill="#050504"/>
<path d="M128.3 159.5l.6-.1 .4 .4-1.2-.1z" fill="none" stroke="#050504" stroke-width=".21"/>
<g fill="none" stroke="#050504" stroke-width=".25">
<path d="M57.4 48.9l-.5 .4M57.6 58.5l-.7 .7M62 58.5l-2.4 2.5M62.9 49.5l-6 3.4M62.9 53.1l-6 3.5M62.9 56.8l-3 1.7M66.1 54.5l-3.2 3.2M70.5 54.5l-6.4 6.5M75 54.5l-6.4 6.5M79.5 54.5l-10.4 10.4M84 54.5l-10.4 10.4M88.5 54.5l-10.4 10.4"/>
<path d="M93 54.5l-10.4 10.4M97.5 54.5l-10.4 10.4M102 54.5l-10.5 10.4M106.4 54.5l-10.4 10.4M106.9 53l3.2 5.5M107 58.5l-2.5 2.5M108.2 48.9l4.7 8.1M111.4 58.5l-2.4 2.5M111.9 48.9l1 1.8M218.7 45.5v12.7M218.7 59.9v1.9M223.7 45.5h5"/>
<path d="M56.9 65.4l3.4 3.6M56.9 61l7.9 8M61.4 61l7.5 7.5M65.8 61l3.1 3M100.9 64.6l-.4 .3M104.5 61l-3.6 6.3M108.2 61l-4.6 8M111.9 61l-4.6 8M112.9 65.5l-2 3.5M185.2 78.9h12.7M199.7 78.9h1.8M203.3 78.9h12.7"/>
<path d="M217.8 78.9h1.8M218.7 63.5v12.8M218.7 78.1v1.7M221.4 78.9h12.7M235.9 78.9h1.8M239.5 78.9h12.7M56.9 96.9h.1M56.9 92.4l4.5 4.5M57.9 88.9l8 8M59 99.4l-2.1 1.2M59.5 96.9l-2.4 2.5M62.4 88.9l6.5 6.5"/>
<path d="M64 96.9l-2.4 2.5M66.9 88.9l2 2M68.5 96.9l-5.6 5.7M72.5 93l-3.6 3.6M77 93l-10.4 10.4M81.5 93l-10.4 10.4M86 93l-10.5 10.4M90.5 93l-10.5 10.4M95 93l-10.5 10.4M99.5 93l-10.5 10.4M100.9 96l-7.4 7.4M103 88.9l-2.1 3.8"/>
<path d="M104.4 96.9l-6.4 6.5M106.7 88.9l-4.6 8M108 99.4l4.9 8.4M108.9 96.9l-6.4 6.5M110.4 88.9l-4.7 8M111.7 99.4l1.2 2.1M112.9 97.5l-1.9 1.9M112.9 90.9l-3.5 6M218.7 81.6v12.8M218.7 96.1v1.8M218.7 99.7v12.7M62.9 100.8l-6 3.5"/>
<path d="M62.9 104.5l-6 3.4M62.9 108.1l-1.5 .9M106.9 103.8l3 5.2"/>
</g>
<path d="M218.7 42.9v5.1M218.7 109.9v5" fill="none" stroke="#050504" stroke-width=".51"/>
<path d="M218.7 45.5l5-.9v1.7z" fill="#050504"/>
<path d="M223.7 112.4h5" fill="none" stroke="#050504" stroke-width=".25"/>
<path d="M218.7 112.4l5-.8v1.7z" fill="#050504"/>
<path d="M176.2 78.9h29M208.7 78.9h20M232.2 78.9h3.5" fill="none" stroke="#050504" stroke-width=".25"/>
<g fill="#050504">
<path d="M228.7 78.9l3.5-.5v1.1z"/>
<path d="M205.2 78.4l3.5 .5-3.5 .6z"/>
</g>
<path d="M231.4 66.2l-25.4 25.5M236.4 61.2l-2.5 2.5M203.5 94.1l-14.8 14.9" fill="none" stroke="#050504" stroke-width=".25"/>
<g fill="#050504">
<path d="M233.5 63.3l.8 .8-2.9 2.1z"/>
<path d="M203.1 93.7l2.9-2-2.1 2.9z"/>
</g>
<path d="M183.7 43l11.6 11.9M197.8 57.5l41.9 42.9M242.1 102.9l2.4 2.5" fill="none" stroke="#050504" stroke-width=".25"/>
<g fill="#050504">
<path d="M239.7 100.4l2.8 2.1-.8 .8z"/>
<path d="M194.9 55.4l.8-.8 2.1 2.9z"/>
</g>
<path d="M56.9 39.9v7M62.9 39.9v7M49.9 41.9h3.5M56.9 41.9h6M66.4 41.9h3.5" fill="none" stroke="#050504" stroke-width=".25"/>
<g fill="#050504">
<path d="M62.9 41.9l3.5-.6v1.2z"/>
<path d="M53.4 41.3l3.5 .6-3.5 .6z"/>
</g>
<path d="M62.9 39.9v7M106.9 39.9v7M66.4 41.9h37" fill="none" stroke="#050504" stroke-width=".25"/>
<g fill="#050504">
<path d="M103.4 41.3l3.5 .6-3.5 .6z"/>
<path d="M62.9 41.9l3.5-.6v1.2z"/>
</g>
<path d="M56.9 98.9v21.2M68.9 98.9v21.2M60.4 118.1h5" fill="none" stroke="#050504" stroke-width=".25"/>
<g fill="#050504">
<path d="M65.4 117.6l3.5 .5-3.5 .6z"/>
<path d="M56.9 118.1l3.5-.5v1.1z"/>
</g>
<path d="M100.9 98.9v21.2M112.9 98.9v21.2M104.4 118.1h5" fill="none" stroke="#050504" stroke-width=".25"/>
<g fill="#050504">
<path d="M109.4 117.6l3.5 .5-3.5 .6z"/>
<path d="M100.9 118.1l3.5-.5v1.1z"/>
</g>
<path d="M56.9 98.9v28.3M112.9 98.9v28.3M60.4 125.2h49" fill="none" stroke="#050504" stroke-width=".25"/>
<g fill="#050504">
<path d="M56.9 125.2l3.5-.6v1.2z"/>
<path d="M109.4 124.6l3.5 .6-3.5 .6z"/>
</g>
<path d="M114.9 69h7M120 72.4v13M114.9 88.9h7" fill="none" stroke="#050504" stroke-width=".25"/>
<g fill="#050504">
<path d="M120 69l.5 3.4h-1.1z"/>
<path d="M119.4 85.4h1.1l-.5 3.5z"/>
</g>
<path d="M114.9 48.9h19M131.9 52.4v53M114.9 109h19" fill="none" stroke="#050504" stroke-width=".25"/>
<g fill="#050504">
<path d="M131.9 48.9l.6 3.5h-1.2z"/>
<path d="M131.3 105.4h1.2l-.6 3.6z"/>
</g>
<path d="M47.8 61h7.1M49.8 64.4v29M47.8 96.9h7.1" fill="none" stroke="#050504" stroke-width=".25"/>
<g fill="#050504">
<path d="M49.8 61l.6 3.4h-1.2z"/>
<path d="M49.2 93.4h1.2l-.6 3.5z"/>
</g>
<path d="M35.5 54.5h25.4M37.5 58v41.9M35.5 103.4h25.4" fill="none" stroke="#050504" stroke-width=".25"/>
<g fill="#050504">
<path d="M37.5 54.5l.6 3.5h-1.2z"/>
<path d="M36.9 99.9h1.2l-.6 3.5z"/>
</g>
<g fill="none" stroke="#050504" stroke-width=".25">
<path d="M148.4 10.5h138.4v19h-138.4zM148.4 16.8h138.4M181.8 16.8v12.7M216.9 16.8v12.7M251.8 16.8v12.7M148.4 23.1h138.4M170.7 134.5h116.1M170.7 128.2h116.1v25.3h-116.1zM191.2 128.2v25.3M211.6 128.2v25.3M240.9 128.2v25.3M170.7 147.1h116.1"/>
<path d="M170.7 140.8h116.1"/>
</g>
<path d="M98.3 51.7l.7 .9-3 1.9z" fill="#050504"/>
<path d="M127.1 33.9h-8.2l-20.2 18.2" fill="none" stroke="#050504" stroke-width=".25"/>
<path d="M115.4 49.7l.7 1-3.2 1.6z" fill="#050504"/>
<path d="M140.3 38.3h-8.2l-16.4 11.9" fill="none" stroke="#050504" stroke-width=".25"/>
<path d="M112.9 65.9l2.6-2.4 .6 1z" fill="#050504"/>
<path d="M147.8 48.4h-8.2l-23.8 15.6" fill="none" stroke="#050504" stroke-width=".25"/>
<g font-size="7" fill="#050504">
<text x="71" y="29.2">A-A (4:1)</text>
<text x="216.4" y="40.4">A</text>
<text x="216.4" y="122.4">A</text>
</g>
<g font-size="4.9" fill="#050504">
<text x="165.8" y="162">JS</text>
<text x="205.8" y="162">06/11/18</text>
<text x="226.8" y="162">RY</text>
<text x="266.8" y="162">06/11/18</text>
<text x="165.8" y="172">PRODUCTION</text>
<text x="226.8" y="172">RELEASED</text>
<text x="229.5" y="199.2">1</text>
<text x="236.8" y="199">06/11/18</text>
<text x="275.9" y="199.1">1/1</text>
</g>
<g font-size="4.2" fill="#050504">
<text x="122.2" y="33.1">(1)</text>
<text x="135.4" y="37.4">(2)</text>
<text x="142.9" y="47.5">(3)</text>
</g>
<g font-size="3.5" fill="#050504">
<text x="200.9" y="14.9">REVISION HISTORY</text>
<text x="161.4" y="21.2">REV</text>
<text x="185.8" y="21.2">DESCRIPTION</text>
<text x="223.8" y="21.2">DATE</text>
<text x="252.5" y="21.2">APPROVED</text>
<text x="164.3" y="27.2">1</text>
<text x="194.2" y="27.2">FIRST</text>
<text x="225.4" y="27.2">06/11/18</text>
<text x="259.8" y="27.2">06/11/18</text>
<text x="57.3" y="40.3">1.5</text>
<text x="81.4" y="40.3">11.0</text>
<text x="185.8" y="42.9" transform="rotate(46 185.8 42.9)">Ø15.0</text>
<text x="177.6" y="77.3">Ø5.0</text>
<text x="48.2" y="83.5" transform="rotate(-90 48.2 83.5)">Ø9.0</text>
<text x="118.3" y="82.7" transform="rotate(-90 118.3 82.7)">Ø5.0</text>
<text x="130.3" y="83.7" transform="rotate(-90 130.3 83.7)">Ø15.0</text>
<text x="35.2" y="89.9" transform="rotate(-90 35.2 89.9)">Ø12.22 (PPD)</text>
<text x="188.6" y="106.8" transform="rotate(-45 188.6 106.8)">Ø9.0</text>
<text x="60.5" y="116.6">3.0</text>
<text x="104.5" y="116.6">3.0</text>
<text x="81.4" y="123.7">14.0</text>
<text x="180" y="132.2">2</text>
<text x="200.3" y="132.2">3</text>
<text x="218.4" y="132.2">BEARING</text>
<text x="258.3" y="132.2">M95ZZ</text>
<text x="180" y="138.5">2</text>
<text x="200.3" y="138.5">2</text>
<text x="219.2" y="138.5">FLANGE</text>
<text x="259.1" y="138.5">A6061</text>
<text x="180.1" y="144.9">1</text>
<text x="200.4" y="144.9">1</text>
<text x="219.4" y="144.8">PULLEY</text>
<text x="259.1" y="144.9">A6061</text>
<text x="177.8" y="151.2">Qty.</text>
<text x="195" y="151.5">Part No.</text>
<text x="215.9" y="151.6">Name of Part</text>
<text x="253.3" y="151.2">Material Type</text>
</g>
<g font-size="2.8" fill="#050504">
<text x="22.2" y="145.8">Copyright (C) E3D-Online Ltd (e3d-online.com)</text>
<text x="22.3" y="149.4">These drawings are free hardware you can redistribute it and / or</text>
<text x="22.2" y="152.9">modify it under the terms of the General Public License as published</text>
<text x="22.2" y="156.5">by the Free Software Foundation, either version 3 ofthe License, or</text>
<text x="22.2" y="160">(at your option) any later version.</text>
<text x="22.3" y="167">THIRD ANGLE PROJECTION</text>
<text x="22.4" y="170.5">ALL DIMENSIONS IN MM</text>
<text x="22.3" y="174.1">SCALE: 4:1</text>
<text x="22.3" y="177.6">SURFACE FINISH: UNFINISHED</text>
<text x="22.3" y="184.6">TOLERANCES UNLESS OTHERWISE STATED:</text>
<text x="22.4" y="188.2">X</text>
<text x="22.4" y="191.7">X.X</text>
<text x="41.5" y="191.7">±0.1</text>
<text x="42" y="188.2">±0.2</text>
<text x="22.4" y="195.2">X.XX</text>
<text x="41.1" y="195.2">±0.05</text>
</g>
<g font-size="2.5" fill="#050504">
<text x="107.8" y="156.3">Dept.</text>
<text x="131.8" y="156.3">Technical reference</text>
<text x="165.8" y="156.3">Created by</text>
<text x="226.8" y="156.3">Approved by</text>
<text x="165.8" y="166.3">Document type</text>
<text x="226.8" y="166.3">Document status</text>
<text x="165.8" y="176.3">Title</text>
<text x="226.8" y="176.3">DWG No.</text>
<text x="226.8" y="193.3">Rev.</text>
<text x="236" y="193.3">Date of issue</text>
<text x="270.7" y="193.3">S</text>
<text x="271.9" y="193.3">heet</text>
</g>
</svg>
